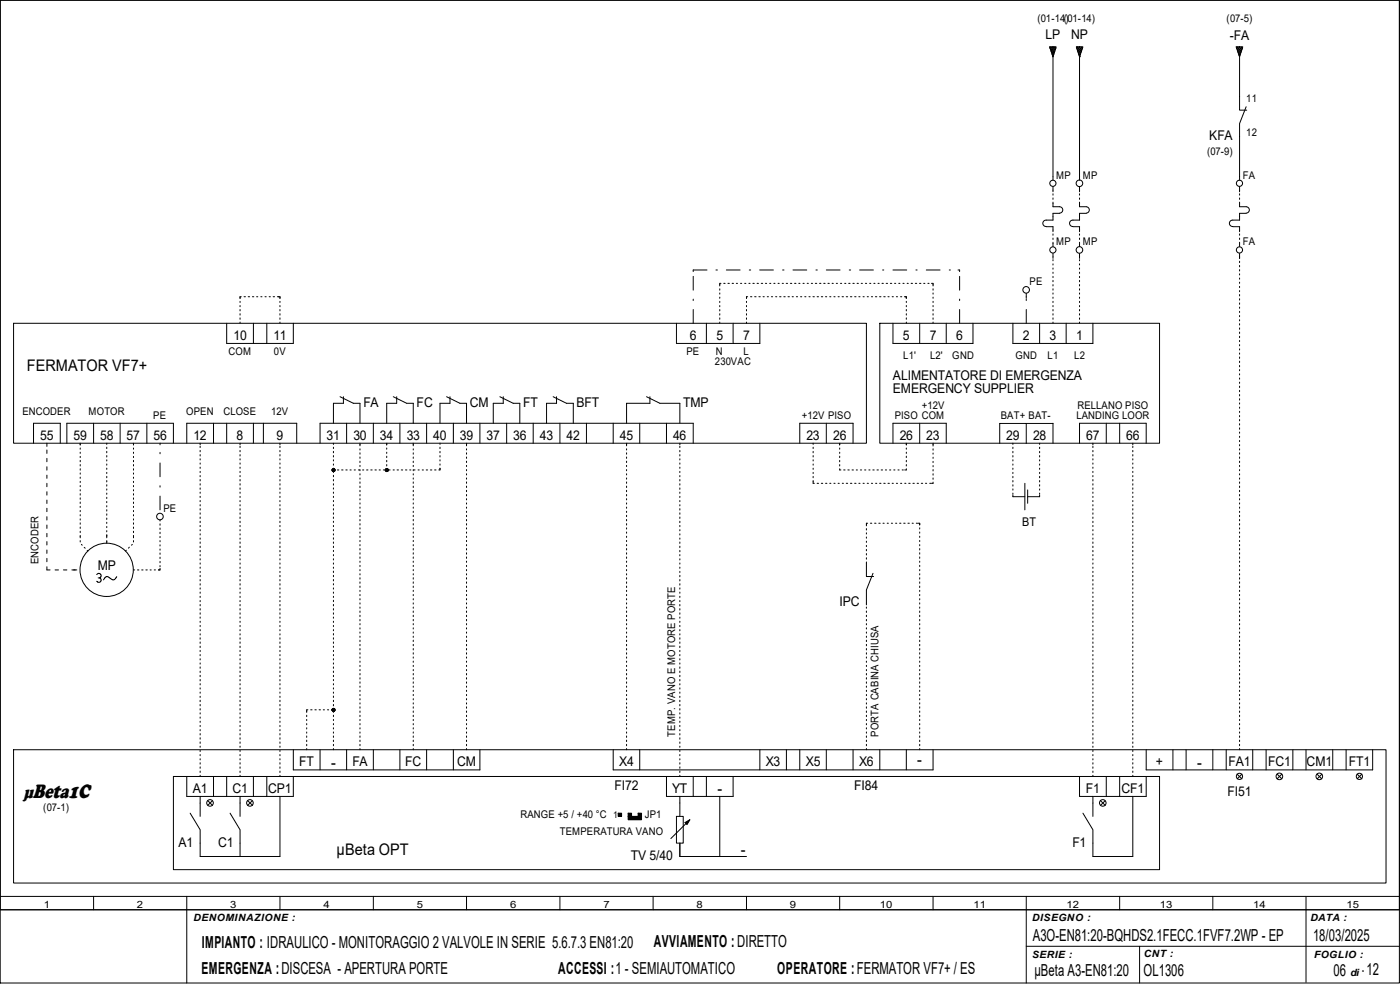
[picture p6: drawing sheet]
<svg xmlns="http://www.w3.org/2000/svg" width="297mm" height="210mm" viewBox="0 0 297 210" stroke-linecap="round" stroke-linejoin="round" font-family="sans-serif">
<g fill="none" stroke="#000" stroke-width=".21">
<path d="M0 0h296.9v208.5h-296.9zM0 0h296.9v193h-296.9zM222.7 9.9h1.4l-.7 2.2zM222.7 9.9h.1M222.8 10.2l.9 .9M222.9 9.9l.9 .9-.6 .7 .3 .2M223.1 9.9l-.3 .3M223.3 9.9l.6 .6M223.4 12v26.2M223.5 9.9l-.6 .6M223.6 11.5l-.3 .3M223.7 9.9l.3 .3-.9 1"/>
<path d="M223.9 9.9l-.9 .9 .6 .6M228.3 9.9h1.4l-.7 2.2zM228.3 9.9h.1M228.4 10.2l.9 .9M228.6 9.9l.8 .9-.6 .7 .4 .2M228.6 10.8l.6 .7-.3 .3M228.8 9.9l-.4 .3M228.9 9.9l.6 .6M229 12h.1M229 12.1v26.1M229.2 9.9l-.7 .6M229.3 9.9l.4 .3"/>
<path d="M229.6 9.9l-1 .9M229.6 10.2l-.9 1M262.3 9.9h1.4l-.7 2.2zM262.3 9.9h.1M262.3 10.2l1 .9M262.5 9.9l.9 .9-.6 .7 .3 .2M262.7 9.9l-.4 .3M262.8 9.9l.7 .6M262.9 12l.1 11.4h1.5M263.1 9.9l-.6 .6M263.3 9.9l.3 .3-1 1M263.5 9.9l-.9 .9 .5 .7-.3 .3"/>
<path d="M223.4 39.6v1.1M229 39.6v1.1M263 39.6v1.1M264.4 22.6l-1.4 3.6v12M147.1 58.6v3M150 57.3h-2.9v.3M151.9 57.3h.3M154.1 57.3h2.9M159 57.3h.3M161.2 57.3h2.9M166 57.3h.3M168.2 57.3h3"/>
<path d="M173.1 57.3h.3M175.3 57.3h2.9M180.2 57.3h.3M182.4 57.3h2.9M187.2 57.3h.3M189.4 57.3h3M194.3 57.3h.3M196.5 57.3h2.9M201.4 57.3h.2M203.2 57.3h.4v.3M203.6 58.6v3M222 48.1h1.4v1"/>
<path d="M223.4 42.9v1h1.4a.68 .68 0 0 1 .7 .6 .68 .68 0 0 1-.7 .7M223.4 41.1v.3M223.4 42v.3M223.4 49.6v.3M223.4 50.5v.3M223.4 51.4v.9M223.4 53.8v1M223.4 55.1v.2M223.4 56v.2M223.4 56.9v.2M223.4 57.7v.3M223.4 58.6v.3"/>
<path d="M223.4 59.5v.3M224.8 45.3h-1.4v1.4h-1.4a.68 .68 0 0 0-.8 .7 .68 .68 0 0 0 .8 .6M227.6 48.1h1.4v1M229 42.9v1h1.5a.68 .68 0 0 1 .6 .6 .68 .68 0 0 1-.6 .7M229 41.1v.3M229 42v.3M229 49.6v.3M229 50.5v.3M229 51.4v.9M229 53.8v1M229 55.1v.2M229 56v.2"/>
<path d="M229 56.9v.2M229 57.7v.3M229 58.6v.3M229 59.5v.3M230.5 45.3h-1.5v1.4h-1.4a.68 .68 0 0 0-.7 .7 .68 .68 0 0 0 .7 .6M261.5 48.1h1.5v1M263 42.9v1h1.4a.68 .68 0 0 1 .6 .6 .68 .68 0 0 1-.6 .7M263 41.1v.3M263 42v.3M263 49.6v.3M263 50.5v.3M263 51.4v.9"/>
<path d="M263 53.8v1M263 55.4v.3M263 56.3v.3M263 57.2v.3M263 58.1v.2M263 59v.2M263 59.9v.2M264.4 45.3h-1.4v1.4h-1.5a.68 .68 0 0 0-.7 .7 .68 .68 0 0 0 .7 .6M2.9 68.6h180.9v25.4h-180.9zM48.1 68.6v4.3h14.1v-4.3M50.9 63.9v.3M50.9 64.8v.3"/>
<path d="M50.9 65.7v.3M50.9 66.5v.3M50.9 67.4v.3M50.9 68.3v.3M51.2 62.9h-.3v.4M51.8 62.9h.3M52.7 62.9h.3M53.6 62.9h.2M53.8 68.6v4.3M54.4 62.9h.3M55.3 62.9h.3M56.2 62.9h.3"/>
<path d="M56.6 68.6v4.3M57.1 62.9h.3M58 62.9h.3M58.8 62.9h.6v.4M59.4 63.9v.3M59.4 64.8v.3M59.4 65.7v.3M59.4 66.5v.3M59.4 67.4v.3M59.4 68.3v.3M143.5 68.6v4.3h17.7v-4.3M147.1 63.5v.3"/>
<path d="M147.1 65.7v2.9M149.9 68.6v4.3M152.7 61.3v.3M152.7 62.1v.3M152.7 63v.3M152.7 63.9v.3M152.7 64.8v.3M152.7 65.7v.3M152.7 66.5v.3M152.7 67.4v.3M152.7 68.3v.3M153 60.1h-.3v.6"/>
<path d="M153.5 60.1h.3M154.4 60.1h.3M155.3 60.1h.3M155.5 68.6v4.3M156.2 60.1h.3M157.1 60.1h.3M158 60.1h.2M158.4 63.9v.3M158.4 64.8v.3M158.4 65.7v.3M158.4 66.5v.3M158.4 67.4v.3"/>
<path d="M158.4 68.3v.3M158.6 62.9h-.2v.4M158.9 60.1h.2M159.2 62.9h.3M159.7 60.1h.3M160.1 62.9h.3M160.6 60.1h.3M161 62.9h.3M161.5 60.1h.3M161.9 62.9h.2M162.4 60.1h.2M162.8 62.9h.2"/>
<path d="M163.3 60.1h.2M163.7 62.9h.2M164.2 60.1h.2M164.5 62.9h.3M165.1 60.1h.2M165.4 62.9h.3M165.9 60.1h.3M166.3 62.9h.3M166.8 60.1h.3M167.2 62.9h.3M167.7 60.1h.3M168.1 62.9h.2"/>
<path d="M168.6 60.1h.3M169 62.9h.2M169.5 60.1h.2M169.8 62.9h.3M170.3 60.1h.3M170.7 62.9h.3M171.2 60.1h.3M171.6 62.9h.3M172.1 60.1h.3M172.5 62.9h.3M173 60.1h.3M173.4 62.9h.3"/>
<path d="M173.9 60.1h.3M174.2 62.9h.3M174.8 60.1h.2M175.1 62.9h.3M175.6 60.1h.3M176 62.9h.3M176.5 60.1h.3M176.9 62.9h.3M177.4 60.1h.3M177.8 62.9h.3M178.3 60.1h.3M178.6 62.9h.3"/>
<path d="M179.2 60.1h.3M179.5 62.9h.3M180 60.1h.3M180.4 62.9h.3M180.9 60.1h.3M181.3 62.9h.3M181.8 60.1h.3M182.2 62.9h.3M182.7 60.1h.3M183.1 62.9h.2M183.6 60.1h.3M184 62.9h.2"/>
<path d="M184.5 60.1h.2M184.9 62.9h.2M185.4 60.1h.2M185.7 62.9h.3M186.3 60.1h.2M186.6 62.9h.3M186.6 68.6h59.4v25.4h-59.4zM187.1 60.1h.3M187.5 62.9h.3M188 60.1h.3M188.4 62.9h.2M188.9 60.1h.3"/>
<path d="M189.3 62.9h.2M189.4 68.6v4.3h17v-4.3M189.8 60.1h.2M190.2 62.9h.2M190.7 60.1h.2M191.1 62.9h.2M191.6 60.1h.2M191.9 62.9h.4v.4M192.3 63.9v.3M192.3 64.8v.3M192.3 65.7v.3M192.3 66.5v.3"/>
<path d="M192.3 67.4v.3M192.3 68.3v.3M192.4 60.1h.3M193.3 60.1h.3M194.2 60.1h.3M195.1 60.1h.3M195.1 68.6v4.3M196 60.1h.2M196.8 60.1h.3M197.6 60.1h.4v.6M198 61.3v.3M198 62.1v.3"/>
<path d="M198 63v.3M198 63.9v.3M198 64.8v.3M198 65.7v.3M198 66.5v.3M198 67.4v.3M198 68.3v.3M200.7 68.6v4.3M203.6 63.5v.3M203.6 65.7v2.9M214.9 68.6v4.3h17v-4.3M217.7 62.2v1.1"/>
<path d="M217.7 63.5v.3M217.7 65.7v2.9M220.6 68.6v4.3M223.4 60.4v.3M223.4 61.3v.3M223.4 62.1v.3M223.4 63v.3M223.4 63.9v.3M223.4 64.8v.3M223.4 65.7v.3M223.4 66.5v.3M223.4 67.4v.3"/>
<path d="M223.4 68.3v.3M226.2 68.6v4.3M229 60.4v.3M229 61.3v.3M229 62.1v.3M229 63v.3M229 63.9v.3M229 64.8v.3M229 65.7v.3M229 66.5v.3M229 67.4v.3M229 68.3v.3"/>
<path d="M263 60.7v.3M263 61.6v.3M263 62.5v.3M263 63.4v.3M263 64.3v.3M263 65.2v.2M263 66v.3M263 66.9v.3M263 67.8v.3M263 68.7v.3M263 69.6v.2M263 70.4v.3"/>
<path d="M263 71.3v.3M263 72.2v.3M263 73.1v.3M263 74v.3M263 74.9v.2M263 75.7v.3M263 76.6v.3M263 77.5v.3M263 78.4v.3M263 79.3v.2M7.1 94v-4.2h5.7v4.2M9.9 94v.7"/>
<path d="M9.9 95.5v.7M9.9 97.2v.8M9.9 99v.7M14.2 94v-4.2h22.6v4.2M17 94v.4M17 95v.3M17 95.9v.3M17 96.8v.3M17 97.7v.3M17 98.6v.2M17 99.4v.3M19.9 89.8v4.2"/>
<path d="M22.6 94v.3M22.6 94.9v.3M22.6 95.8v.3M22.6 96.6v.3M22.6 97.5v.3M22.6 98.4v.3M22.6 99.3v.3M25.5 89.8v4.2M28.3 94v.4M28.3 95v.3M28.3 95.9v.3M28.3 96.8v.3"/>
<path d="M28.3 97.7v.3M28.3 98.6v.2M28.3 99.4v.3M31.2 89.8v4.2M34 94v.4M34 96v.3M34 98.2v2.9M39.6 94v-4.2h23.3v4.2M42.5 94v.4M42.5 94.7v.3M42.5 95.5v.3M42.5 96.4v.3"/>
<path d="M42.5 97.3v.3M42.5 98.2v.3M42.5 99.1v.3M42.5 100v.2M45.3 89.8v4.2M48.1 89.8v4.2M50.9 94v.4M50.9 94.7v.3M50.9 95.5v.3M50.9 96.4v.3M50.9 97.3v.3M50.9 98.2v.3"/>
<path d="M50.9 99.1v.3M50.9 100v.2M53.8 89.8v4.2M55.9 89.8v4.2M59.4 94v.4M59.4 94.7v.3M59.4 95.5v.3M59.4 96.4v.3M59.4 97.3v.3M59.4 98.2v.3M59.4 99.1v.3M59.4 100v.2"/>
<path d="M67.9 94v-4.2h79.2v4.2M70.7 94v.3M70.7 94.9v.3M70.7 95.8v.3M70.7 96.6v.3M70.7 97.5v.3M70.7 98.4v.3M70.7 99.3v.9M70.7 99.7h.3M71.6 99.7h.3M72.1 84.2l2.9 1.4h1.4v4.2M72.5 99.7h.3"/>
<path d="M72.9 84.2v1.4h-2.2v4.2M73.4 99.7h.3M73.5 89.8v4.2M74.3 99.7h.2M75.1 99.7h.3M76 99.7h.3M76.4 94v.6M76.4 95.2v.3M76.4 96.1v.3M76.4 96.9v.3M76.4 97.8v.3M76.4 98.7v.3"/>
<path d="M76.4 99.6v.3M76.9 99.7h.3M77.8 99.7h.3M78.7 99.7h.3M79.2 89.8v4.2M79.5 99.7h.3M80.4 99.7h.3M81.3 99.7h.3M81.7 99.7h.7M82 94v.4M82 95v.3M82 95.9v.3"/>
<path d="M82 96.8v.3M82 97.7v.3M82 98.6v.2M82 99.4v.3M82.5 99.7h.3M83.4 99.7h.3M83.4 84.2l2.9 1.4h1.4v4.2M84.2 84.2v1.4h-2.2v4.2M84.2 99.7h.3M84.8 89.8v4.2M85.1 99.7h.3M86 99.7h.3"/>
<path d="M86.9 99.7h.3M87.7 94v.6M87.7 95.2v.3M87.7 96.1v.3M87.7 96.9v.3M87.7 97.8v.3M87.7 98.7v.3M87.7 99.6v.3M87.8 99.7h.3M88.7 99.7h.2M89.6 99.7h.2M90.4 99.7h.3"/>
<path d="M90.5 89.8v4.2M91.3 99.7h.3M92.2 99.7h.3M93.3 94v.3M93.3 94.9v.3M93.3 95.8v.3M93.3 96.6v.3M93.3 97.5v.3M93.3 98.4v.3M93.3 99.3v.4h-.2M94.7 84.2l2.9 1.4h1.4v4.2M95.5 84.2v1.4h-2.2v4.2"/>
<path d="M96.2 89.8v4.2M99 94v.6M99 95.2v.3M99 96.1v.3M99 96.9v.3M99 97.8v.3M99 98.7v.3M99 99.6v.3M101.8 89.8v4.2M106 84.2l2.9 1.4h1.4v4.2M106.8 84.2v1.4h-2.2v4.2M107.5 89.8v4.2"/>
<path d="M113.1 89.8v4.2M117.3 84.2l2.9 1.4h1.4v4.2M118.1 84.2v1.4h-2.1v4.2M118.8 89.8v4.2M124.4 89.8v4.2M130.1 89.8v4.2M132.9 94v.6M132.9 95.2v.3M132.9 96.1v.3M132.9 96.9v.3M132.9 97.8v.3M132.9 98.7v.3"/>
<path d="M132.9 99.6v.3M135.7 89.8v4.2M137.2 84.2l2.8 1.4h4.2v4.2M137.9 84.2v1.4h-5v4.2M141.4 89.8v4.2M144.2 94v.4M144.2 94.7v.3M144.2 95.5v.3M144.2 96.4v.3M144.2 97.3v.3M144.2 98.2v.3M144.2 99.1v.3"/>
<path d="M144.2 100v.2M169.7 94v-4.2h11.3v4.2M172.5 94v.3M172.5 94.9v.3M172.5 95.8v.3M172.5 96.6v.3M172.5 97.5v.3M172.5 98.4v.3M172.5 99.3v.3M175.3 89.8v4.2M178.1 94v.4M178.1 95v.3"/>
<path d="M178.1 95.9v.3M178.1 96.8v.3M178.1 97.7v.3M178.1 98.6v.2M178.1 99.4v.3h.3M179 99.7h.3M179.9 99.7h.3M180.8 99.7h.3M181.7 99.7h.2M182.5 99.7h.3M183.4 99.7h.3M184.3 99.7h.3"/>
<path d="M185.2 99.7h.3M186.1 99.7h.3M186.9 99.7h.3M187.8 99.7h.3M188.7 99.7h.3M189.4 94v-4.2h11.3v4.2M189.6 99.7h.3M190.5 99.7h.3M191.4 99.7h.2M192.3 94v.4M192.3 95v.3M192.3 95.9v.3"/>
<path d="M192.3 96.8v.3M192.3 97.7v.3M192.3 98.6v.2M192.3 99.4v.3h-.4M195.1 89.8v4.2M198 94v.6M198 95.2v.3M198 96.1v.3M198 97v.2M198 97.9v.2M198 98.8v.2M198 99.6v.3"/>
<path d="M214.9 94v.3M214.9 94.9v.3M214.9 95.8v.3M214.9 96.6v.3M214.9 97.5v.3M214.9 98.4v.3M214.9 99.3v.3M217.7 89.8v4.3M220.6 94v.3M220.6 94.9v.3M220.6 95.8v.3M220.6 96.6v.3"/>
<path d="M220.6 97.5v.3M220.6 98.4v.3M220.6 99.3v.3M223.4 89.8h-11.3v4.3M223.4 89.8v4.2M229 94v-4.2h14.2v4.2M231.9 94v.4M231.9 94.7v.3M231.9 95.5v.3M231.9 96.4v.3M231.9 97.3v.3M231.9 98.2v.3"/>
<path d="M231.9 99.1v.3M231.9 100v.2M234.7 89.8v4.2M237.5 89.8v4.2M240.3 94v.4M240.3 94.7v.3M240.3 95.5v.3M240.3 96.4v.3M240.3 97.3v.3M240.3 98.2v.3M240.3 99.1v.3M240.3 100v.2"/>
<path d="M263 80.2v.2M263 81.1v.2M263 81.9v.3M263 82.8v.3M263 83.7v.3M263 84.6v.3M263 85.5v.2M263 86.4v.2M263 87.2v.3M263 88.1v.3M263 89v.3M263 89.9v.3"/>
<path d="M263 90.8v.3M263 91.7v.2M263 92.5v.3M263 93.4v.3M263 94.3v.3M263 95.2v.3M263 96.1v.3M263 96.9v.3M263 97.8v.3M263 98.7v.3M263 99.6v.3M9.9 100.8v.7"/>
<path d="M9.9 102.5v.8M9.9 104.3v.7M9.9 106.1v.7M9.9 107.8v.7M9.9 109.6v.7M9.9 111.4v.7M9.9 113.2v.7M9.9 114.9v.7M9.9 116.7v.7M9.9 118.4v.8M17 100.3v.3M17 101.2v.3"/>
<path d="M17 102.1v.3M17 103v.3M17 103.9v.2M17 104.7v.3M17 105.6v.3M17 106.5v.3M17 107.4v.3M17 108.3v.2M17 109.2v.2M17 110.1v.2M17 110.9v.3M17 111.8v.3"/>
<path d="M17 112.7v.3M17 113.6v.5M17 114.7v.3M17.3 115.5l.1 .2M17.9 116.1l.2 .2M18.5 116.8l.1 .1M22.6 100.2v.3M22.6 101v.3M22.6 101.9v.3M22.6 102.8v.3M22.6 103.7v.3M22.6 104.6v.3"/>
<path d="M22.6 105.5v.2M22.6 106.4v.2M22.6 107.3v.2M22.6 108.1v.3M22.6 109v.3M22.6 109.9v.3M22.6 110.8v.2M22.6 111.7v.2M22.6 112.6v.2M22.6 113.5v.6M22.6 114.7v.5M26.8 116.7l-.2 .2"/>
<path d="M27.4 116.1l-.1 .2M28.1 115.5l-.2 .2M28.3 100.3v.3M28.3 101.2v.3M28.3 102.1v.3M28.3 103v.3M28.3 103.9v.2M28.3 104.7v.3M28.3 105.6v.3M28.3 106.5v.3M28.3 107.4v.3M28.3 108.3v.2"/>
<path d="M28.3 109.2v.2M28.3 110.1v.2M28.3 110.9v.3M28.3 111.8v.3M28.3 112.7v.3M28.3 113.6v.5M28.3 114.7v.3M34 103v.3M34 105.2v3M34 110.3v.2M34 111.1v.3M34 112v.3"/>
<path d="M34 112.9v.3M34 113.8v.2M34 114.7v.2M34 115.6v.2M34 116.5v.2M34 117.3v.3M34 118.2v.3M34 119.1v.3M34 120v.2M42.5 100.9v.2M42.5 101.7v.3M42.5 102.6v.3"/>
<path d="M42.5 103.5v.3M42.5 104.4v.2M42.5 105.3v.2M42.5 106.2v.2M42.5 107.1v.2M42.5 107.9v.3M42.5 108.8v.3M42.5 109.7v.3M42.5 110.6v.3M42.5 111.5v.2M42.5 112.4v.2M42.5 113.2v.3"/>
<path d="M42.5 114.1v.3M42.5 115v.3M42.5 115.9v.3M42.5 116.8v.3M42.5 117.6v.3M42.5 118.5v.3M42.5 119.4v.3M50.9 100.9v.2M50.9 101.7v.3M50.9 102.6v.3M50.9 103.5v.3M50.9 104.4v.2"/>
<path d="M50.9 105.3v.2M50.9 106.2v.2M50.9 107.1v.2M50.9 107.9v.3M50.9 108.8v.3M50.9 109.7v.3M50.9 110.6v.3M50.9 111.5v.2M50.9 112.4v.2M50.9 113.2v.3M50.9 114.1v.3M50.9 115v.3"/>
<path d="M50.9 115.9v.3M50.9 116.8v.3M50.9 117.6v.3M50.9 118.5v.3M50.9 119.4v.3M59.4 100.9v.2M59.4 101.7v.3M59.4 102.6v.3M59.4 103.5v.3M59.4 104.4v.2M59.4 105.3v.2M59.4 106.2v.2"/>
<path d="M59.4 107.1v.2M59.4 107.9v.3M59.4 108.8v.3M59.4 109.7v.3M59.4 110.6v.3M59.4 111.5v.2M59.4 112.4v.2M59.4 113.2v.3M59.4 114.1v.3M59.4 115v.3M59.4 115.9v.3M59.4 116.8v.3"/>
<path d="M59.4 117.6v.3M59.4 118.5v.3M59.4 119.4v.3M70.7 100.8v.3M70.7 101.7v.3M70.7 102.6v.3M70.7 103.5v.3M70.7 104.4v.2M70.7 105.3v.2M70.7 106.2v.2M70.7 107.1v.2M70.7 107.9v.3"/>
<path d="M70.7 108.8v.3M70.7 109.7v.3M70.7 110.6v.2M70.7 111.5v.2M70.7 112.4v.2M70.7 113.2v.3M70.7 114.1v.3M70.7 115v.3M70.7 115.9v.3M70.7 116.8v.2M70.7 117.6v.3M70.7 118.5v.3"/>
<path d="M70.7 119.4v.3M76.4 100.5v.3M76.4 101.4v.2M76.4 102.2v.3M76.4 103.1v.3M76.4 104v.3M76.4 104.9v.3M76.4 105.8v.2M76.4 106.7v.2M76.4 107.6v.2M76.4 108.5v.2M76.4 109.3v.3"/>
<path d="M76.4 110.2v.3M76.4 111.1v.3M76.4 112v.2M76.4 112.9v.2M76.4 113.7v.3M76.4 114.6v.3M76.4 115.5v.3M76.4 116.4v.3M76.4 117.3v.3M76.4 118.2v.2M76.4 119v.3M76.4 119.9v.3"/>
<path d="M87.7 100.5v.3M87.7 101.4v.2M87.7 102.2v.3M87.7 103.1v.3M87.7 104v.3M87.7 104.9v.3M87.7 105.8v.2M87.7 106.7v.2M87.7 107.6v.2M87.7 108.5v.2M87.7 109.3v.3M87.7 110.2v.3"/>
<path d="M87.7 111.1v.3M87.7 112v.2M87.7 112.9v.2M87.7 113.7v.3M87.7 114.6v.3M87.7 115.5v.3M87.7 116.4v.3M87.7 117.3v.3M87.7 118.2v.2M87.7 119v.3M87.7 119.9v.3M99 100.5v.3"/>
<path d="M99 101.4v.2M99 102.2v.3M99 103.1v.3M99 104v.3M99 104.9v.3M99 105.8v.2M99 106.7v.2M99 107.6v.2M99 108.5v.2M99 109.3v.3M99 110.2v.3M99 111.1v.3"/>
<path d="M99 112v.2M99 112.9v.2M99 113.7v.3M99 114.6v.3M99 115.5v.3M99 116.4v.3M99 117.3v.3M99 118.2v.2M99 119v.3M99 119.9v.3M132.9 100.5v.3M132.9 101.4v.2"/>
<path d="M132.9 102.2v.3M132.9 103.1v.3M132.9 104v.3M132.9 104.9v.3M132.9 105.8v.2M132.9 106.7v.2M132.9 107.6v.2M132.9 108.5v.2M132.9 109.3v.3M132.9 110.2v.3M132.9 111.1v.3M132.9 112v.2"/>
<path d="M132.9 112.9v.2M132.9 113.7v.3M132.9 114.6v.3M132.9 115.5v.3M132.9 116.4v.3M132.9 117.3v.3M132.9 118.2v.2M132.9 119v.3M132.9 119.9v.3M144.2 100.9v.2M144.2 101.7v.3M144.2 102.6v.3"/>
<path d="M144.2 103.5v.3M144.2 104.4v.2M144.2 105.3v.2M144.2 106.2v.2M144.2 107.1v.2M144.2 107.9v.3M144.2 108.8v.3M144.2 109.7v.3M144.2 110.6v.3M144.2 111.5v.2M144.2 112.4v.2M144.2 113.2v.3"/>
<path d="M144.2 114.1v.3M144.2 115v.3M144.2 115.9v.3M144.2 116.8v.3M144.2 117.6v.3M144.2 118.5v.3M144.2 119.4v.3M172.5 101.9v.6h.3M172.5 100.2v.3M172.5 101v.3M173.4 102.5h.3M174.2 102.5h.3"/>
<path d="M175.1 102.5h.3M176 102.5h.3M176.9 102.5h.3M177.8 102.5h.3M178.7 102.5h.2M179.5 102.5h.3M180.4 102.5h.3M181.3 102.5h.3M182.2 102.5h.3M183.1 102.5h.2M183.8 119.2v3.1h1.5M183.8 112.1v.3"/>
<path d="M183.8 113v.3M183.8 113.9v.3M183.8 114.8v.3M183.8 115.7v.3M183.8 116.5v.3M183.8 117.4v.3M183.8 118.3v.3M184 102.5h.2M184.1 111h-.3v.5M184.7 111h.3M184.9 102.5h.2M185.5 111h.3"/>
<path d="M185.8 102.5h.2M186.4 111h.3M186.6 102.5h.3M187.3 111h.3M187.5 102.5h.3M188.2 111h.3M188.4 102.5h.3M189.1 111h.3M189.3 102.5h.2M190 111h.2M190.2 102.5h.2M190.8 111h.3"/>
<path d="M191.1 102.5h.2M191.7 111h.3M191.9 102.5h.3M192.6 111h.3M192.8 102.5h.3M193.5 111h.3M193.7 102.5h.3M194.4 111h.2M194.6 102.5h.3M194.8 111h.3v.4M195.1 112v.2M195.1 112.9v.2"/>
<path d="M195.1 113.7v.3M195.1 114.6v.3M195.1 115.5v.3M195.1 116.4v.3M195.1 117.3v.3M195.1 118.2v.2M195.1 119v.3M195.1 119.9v.3M195.5 102.5h.2M196.3 102.5h.3M197.2 102.5h.3M198 100.5v.3"/>
<path d="M198 101.4v.3M198 102.3v.2h-.4M214.9 100.2v.3M214.9 101v.3M214.9 101.9v.3M214.9 102.8v.3M214.9 103.7v.3M214.9 104.6v.3M214.9 105v.4h2.5M217.4 102.5v5.7M218 103.9v2.9M220.6 100.2v.3"/>
<path d="M220.6 101v.3M220.6 101.9v.3M220.6 102.8v.3M220.6 103.7v.3M220.6 104.6v.3M220.6 105v.4h-2.6M231.9 100.9v.2M231.9 101.7v.3M231.9 102.6v.3M231.9 103.5v.3M231.9 104.4v.2M231.9 105.3v.2"/>
<path d="M231.9 106.2v.2M231.9 107.1v.2M231.9 107.9v.3M231.9 108.8v.3M231.9 109.7v.3M231.9 110.6v.3M231.9 111.5v.2M231.9 112.4v.2M231.9 113.2v.3M231.9 114.1v.3M231.9 115v.3M231.9 115.9v.3"/>
<path d="M231.9 116.8v.3M231.9 117.6v.3M231.9 118.5v.3M231.9 119.4v.3M240.3 100.9v.2M240.3 101.7v.3M240.3 102.6v.3M240.3 103.5v.3M240.3 104.4v.2M240.3 105.3v.2M240.3 106.2v.2M240.3 107.1v.2"/>
<path d="M240.3 107.9v.3M240.3 108.8v.3M240.3 109.7v.3M240.3 110.6v.3M240.3 111.5v.2M240.3 112.4v.2M240.3 113.2v.3M240.3 114.1v.3M240.3 115v.3M240.3 115.9v.3M240.3 116.8v.3M240.3 117.6v.3"/>
<path d="M240.3 118.5v.3M240.3 119.4v.3M263 100.5v.3M263 101.4v.2M263 102.2v.3M263 103.1v.3M263 104v.3M263 104.9v.3M263 105.8v.2M263 106.7v.2M263 107.6v.2M263 108.5v.2"/>
<path d="M263 109.3v.3M263 110.2v.3M263 111.1v.3M263 112v.2M263 112.9v.2M263 113.7v.3M263 114.6v.3M263 115.5v.3M263 116.4v.3M263 117.3v.3M263 118.2v.2M263 119v.3"/>
<path d="M263 119.9v.3M9.9 120.2v.7h.7M11.7 120.9h.7M13.5 120.9h.7M15.2 120.9h1.1M20.5 121.9l.4-.3 .5 .2 .1 .4-.4 .4M20.8 122.6h.3M21.1 122.6l.3 .3v.5l-.6 .1-.3-.2M24.8 122.3l-.5 .7h-.4l-.9-.6-.4-.1-.6 .7M28.3 120.9h.3M29.2 120.9h.3M30.1 120.9h.3"/>
<path d="M30.9 120.9h.3M31.8 120.9h.3M32.7 120.9h.3M34 120.6v.3h-.4M42.5 120.3v.3M42.5 121.2v.3M42.5 122v.3M42.5 122.9v.3M42.5 123.8v.3M42.5 124.7v.3M42.5 125.6v.3M42.5 126.5v.2"/>
<path d="M42.5 127.4v.2M42.5 128.2v.3M42.5 129.1v.3M42.5 130v.3M42.5 130.9v.2M42.5 131.8v.2M42.5 132.7v.2M42.5 133.6v.2M42.5 134.5v.2M42.5 135.3v.3M42.5 136.2v.3M42.5 137.1v.3"/>
<path d="M42.5 138v.2M42.5 138.9v.2M42.5 139.7v.3M50.9 120.3v.3M50.9 121.2v.3M50.9 122v.3M50.9 122.9v.3M50.9 123.8v.3M50.9 124.7v.3M50.9 125.6v.3M50.9 126.5v.2M50.9 127.4v.2"/>
<path d="M50.9 128.2v.3M50.9 129.1v.3M50.9 130v.3M50.9 130.9v.2M50.9 131.8v.2M50.9 132.7v.2M50.9 133.6v.2M50.9 134.5v.2M50.9 135.3v.3M50.9 136.2v.3M50.9 137.1v.3M50.9 138v.2"/>
<path d="M50.9 138.9v.2M50.9 139.7v.3M59.4 120.3v.3M59.4 121.2v.3M59.4 122v.3M59.4 122.9v.3M59.4 123.8v.3M59.4 124.7v.3M59.4 125.6v.3M59.4 126.5v.2M59.4 127.4v.2M59.4 128.2v.3"/>
<path d="M59.4 129.1v.3M59.4 130v.3M59.4 130.9v.2M59.4 131.8v.2M59.4 132.7v.2M59.4 133.6v.2M59.4 134.5v.2M59.4 135.3v.3M59.4 136.2v.3M59.4 137.1v.3M59.4 138v.2M59.4 138.9v.2"/>
<path d="M59.4 139.7v.3M70.7 120.3v.3M70.7 121.2v.3M70.7 122v.3M70.7 122.9v.3M70.7 123.8v.3M70.7 124.7v.3M70.7 125.6v.3M70.7 126.5v.2M70.7 127.3v.3M70.7 128.2v.3M70.7 129.1v.3"/>
<path d="M70.7 130v.3M70.7 130.9v.2M70.7 131.8v.2M70.7 132.7v.2M70.7 133.6v.2M70.7 134.4v.3M70.7 135.3v.3M70.7 136.2v.3M70.7 137.1v.2M70.7 138v.2M70.7 138.9v.2M70.7 139.7v.3"/>
<path d="M76.4 120.8v.3M76.4 121.7v.3M76.4 122.6v.3M76.4 123.4v.3M76.4 124.3v.3M76.4 125.2v.3M76.4 126.1v.3M76.4 127v.3M76.4 127.9v.2M76.4 128.8v.2M76.4 129.6v.3M76.4 130.5v.3"/>
<path d="M76.4 131.4v.3M76.4 132.3v.2M76.4 133.2v.2M76.4 134.1v.2M76.4 135v.2M76.4 135.8v.3M76.4 136.7v.3M76.4 137.6v.3M76.4 138.5v.3M76.4 139.4v.2M87.7 120.8v.3M87.7 121.7v.3"/>
<path d="M87.7 122.6v.3M87.7 123.4v.3M87.7 124.3v.3M87.7 125.2v.3M87.7 126.1v.3M87.7 127v.3M87.7 127.9v.2M87.7 128.8v.2M87.7 129.6v.3M87.7 130.5v.3M87.7 131.4v.3M87.7 132.3v.2"/>
<path d="M87.7 133.2v.2M87.7 134.1v.2M87.7 135v.2M87.7 135.8v.3M87.7 136.7v.3M87.7 137.6v.3M87.7 138.5v.3M87.7 139.4v.2M99 120.8v.3M99 121.7v.3M99 122.6v.3M99 123.4v.3"/>
<path d="M99 124.3v.3M99 125.2v.3M99 126.1v.3M99 127v.3M99 127.9v.2M99 128.8v.2M99 129.6v.3M99 130.5v.3M99 131.4v.3M99 132.3v.2M99 133.2v.2M99 134.1v.2"/>
<path d="M99 135v.2M99 135.8v.3M99 136.7v.3M99 137.6v.3M99 138.5v.3M99 139.4v.2M132.9 120.8v.3M132.9 121.7v.3M132.9 122.6v.3M132.9 123.4v.3M132.9 124.3v.3M132.9 125.2v.3"/>
<path d="M132.9 126.1v.3M132.9 127v.3M132.9 127.9v.2M132.9 128.8v.2M132.9 129.6v.3M132.9 130.5v.3M132.9 131.4v.3M132.9 132.3v.2M132.9 133.2v.2M132.9 134.1v.2M132.9 135v.2M132.9 135.8v.3"/>
<path d="M132.9 136.7v.3M132.9 137.6v.3M132.9 138.5v.3M132.9 139.4v.2M144.2 120.3v.3M144.2 121.2v.3M144.2 122v.3M144.2 122.9v.3M144.2 123.8v.3M144.2 124.7v.3M144.2 125.6v.3M144.2 126.5v.2"/>
<path d="M144.2 127.4v.2M144.2 128.2v.3M144.2 129.1v.3M144.2 130v.3M144.2 130.9v.2M144.2 131.8v.2M144.2 132.7v.2M144.2 133.6v.2M144.2 134.5v.2M144.2 135.3v.3M144.2 136.2v.3M144.2 137.1v.3"/>
<path d="M144.2 138v.2M144.2 138.9v.2M144.2 139.7v.3M183.8 128.8v.2M183.8 129.6v.3M183.8 130.5v.3M183.8 131.4v.3M183.8 132.3v.2M183.8 133.2v.2M183.8 134.1v.2M183.8 135v.2M183.8 135.8v.3"/>
<path d="M183.8 136.7v.3M183.8 137.6v.3M183.8 138.5v.3M183.8 139.4v.2M185.2 121.6l-1.4 3.5v3.2M195.1 120.8v.3M195.1 121.7v.3M195.1 122.6v.3M195.1 123.4v.3M195.1 124.3v.3M195.1 125.2v.3M195.1 126.1v.3"/>
<path d="M195.1 127v.3M195.1 127.9v.2M195.1 128.8v.2M195.1 129.6v.3M195.1 130.5v.3M195.1 131.4v.3M195.1 132.3v.2M195.1 133.2v.2M195.1 134.1v.2M195.1 135v.2M195.1 135.8v.3M195.1 136.7v.3"/>
<path d="M195.1 137.6v.3M195.1 138.5v.3M195.1 139.4v.2M231.9 120.3v.3M231.9 121.2v.3M231.9 122v.3M231.9 122.9v.3M231.9 123.8v.3M231.9 124.7v.3M231.9 125.6v.3M231.9 126.5v.2M231.9 127.4v.2"/>
<path d="M231.9 128.2v.3M231.9 129.1v.3M231.9 130v.3M231.9 130.9v.2M231.9 131.8v.2M231.9 132.7v.2M231.9 133.6v.2M231.9 134.5v.2M231.9 135.3v.3M231.9 136.2v.3M231.9 137.1v.3M231.9 138v.2"/>
<path d="M231.9 138.9v.2M231.9 139.7v.3M240.3 120.3v.3M240.3 121.2v.3M240.3 122v.3M240.3 122.9v.3M240.3 123.8v.3M240.3 124.7v.3M240.3 125.6v.3M240.3 126.5v.2M240.3 127.4v.2M240.3 128.2v.3"/>
<path d="M240.3 129.1v.3M240.3 130v.3M240.3 130.9v.2M240.3 131.8v.2M240.3 132.7v.2M240.3 133.6v.2M240.3 134.5v.2M240.3 135.3v.3M240.3 136.2v.3M240.3 137.1v.3M240.3 138v.2M240.3 138.9v.2"/>
<path d="M240.3 139.7v.3M263 120.8v.3M263 121.7v.3M263 122.6v.3M263 123.4v.3M263 124.3v.3M263 125.2v.3M263 126.1v.3M263 127v.3M263 127.9v.2M263 128.8v.2M263 129.6v.3"/>
<path d="M263 130.5v.3M263 131.4v.3M263 132.3v.2M263 133.2v.2M263 134.1v.2M263 135v.2M263 135.8v.3M263 136.7v.3M263 137.6v.3M263 138.5v.3M263 139.4v.2M2.9 159h291.1v28.3h-291.1z"/>
<path d="M42.5 140.6v.3M42.5 141.5v.3M42.5 142.4v.3M42.5 143.3v.3M42.5 144.1v.3M42.5 145v.3M42.5 145.9v.3M42.5 146.8v.3M42.5 147.7v.3M42.5 148.5v.3M42.5 149.4v.3M42.5 150.3v.3"/>
<path d="M42.5 151.2v.3M42.5 152.1v.3M42.5 153v.2M42.5 153.9v.2M42.5 154.8v.2M42.5 155.6v.3M42.5 156.5v.3M42.5 157.4v.3M42.5 158.3v.2M42.5 159.2v.2M50.9 140.6v.3M50.9 141.5v.3"/>
<path d="M50.9 142.4v.3M50.9 143.3v.3M50.9 144.1v.3M50.9 145v.3M50.9 145.9v.3M50.9 146.8v.3M50.9 147.7v.3M50.9 148.5v.3M50.9 149.4v.3M50.9 150.3v.3M50.9 151.2v.3M50.9 152.1v.3"/>
<path d="M50.9 153v.2M50.9 153.9v.2M50.9 154.8v.2M50.9 155.6v.3M50.9 156.5v.3M50.9 157.4v.3M50.9 158.3v.2M50.9 159.2v.2M59.4 140.6v.3M59.4 141.5v.3M59.4 142.4v.3M59.4 143.3v.3"/>
<path d="M59.4 144.1v.3M59.4 145v.3M59.4 145.9v.3M59.4 146.8v.3M59.4 147.7v.3M59.4 148.5v.3M59.4 149.4v.3M59.4 150.3v.3M59.4 151.2v.3M59.4 152.1v.3M59.4 153v.2M59.4 153.9v.2"/>
<path d="M59.4 154.8v.2M59.4 155.6v.3M59.4 156.5v.3M59.4 157.4v.3M59.4 158.3v.2M59.4 159.2v.2M62.2 159v4.3h39.6v-4.3M65.1 151.7v.3M65.1 152.6v.3M65.1 153.5v.3M65.1 154.4v.2M65.1 155.3v.2"/>
<path d="M65.1 156.1v.3M65.1 157v.3M65.1 157.9v.3M65.1 158.8v.2M65.3 150.6h-.2v.5M65.9 150.6h.3M66.8 150.6h.3M67.7 150.6h.3M67.9 159v4.3M68.6 150.6h.2M69.5 150.6h.2M70.4 150.6h.3"/>
<path d="M70.7 140.6v.3M70.7 141.5v.3M70.7 142.4v.3M70.7 143.3v.3M70.7 144.1v.3M70.7 145v.3M70.7 145.9v.3M70.7 146.8v.3M70.7 147.7v.3M70.7 148.5v.3M70.7 149.4v.3M70.7 150.3v.8"/>
<path d="M70.7 151.7v.3M70.7 152.6v.3M70.7 153.5v.3M70.7 154.4v.2M70.7 155.3v.2M70.7 156.1v.3M70.7 157v.3M70.7 157.9v.3M70.7 158.8v.2M73.5 159v4.3M76.4 140.3v.2M76.4 141.1v.3"/>
<path d="M76.4 142v.3M76.4 142.9v.3M76.4 143.8v.3M76.4 144.7v.2M76.4 145.5v.3M76.4 146.4v.3M76.4 147.3v.3M76.4 148.2v.3M76.4 149.1v.3M76.4 149.9v.3M76.4 150.8v.3M76.4 151.7v.3"/>
<path d="M76.4 152.6v.3M76.4 153.5v.3M76.4 154.4v.2M76.4 155.3v.2M76.4 156.1v.3M76.4 157v.3M76.4 157.9v.3M76.4 158.8v.2M79.2 159v4.3M84.8 159v4.3M87.7 140.3v.2M87.7 141.1v.3"/>
<path d="M87.7 142v.3M87.7 142.9v.3M87.7 143.8v.3M87.7 144.7v.2M87.7 145.5v.3M87.7 146.4v.3M87.7 147.3v.3M87.7 148.2v.3M87.7 149.1v.3M87.7 149.9v.3M87.7 150.8v.3M87.7 151.7v.3"/>
<path d="M87.7 152.6v.3M87.7 153.5v.3M87.7 154.4v.2M87.7 155.3v.2M87.7 156.1v.3M87.7 157v.3M87.7 157.9v.3M87.7 158.8v.2M90.5 159v4.3M96.2 159v4.3M99 140.3v.2M99 141.1v.3"/>
<path d="M99 142v.3M99 142.9v.3M99 143.8v.3M99 144.7v.2M99 145.5v.3M99 146.4v.3M99 147.3v.3M99 148.2v.3M99 149.1v.3M99 149.9v.3M99 150.8v.3M99 151.7v.3"/>
<path d="M99 152.6v.3M99 153.5v.3M99 154.4v.2M99 155.3v.2M99 156.1v.3M99 157v.3M99 157.9v.3M99 158.8v.2M130.1 159v4.3h67.9v-4.3M132.9 140.3v.2M132.9 141.1v.3M132.9 142v.3"/>
<path d="M132.9 142.9v.3M132.9 143.8v.3M132.9 144.7v.2M132.9 145.5v.3M132.9 146.4v.3M132.9 147.3v.3M132.9 148.2v.3M132.9 149.1v.3M132.9 149.9v.3M132.9 150.8v.3M132.9 151.7v.3M132.9 152.6v.3"/>
<path d="M132.9 153.5v.3M132.9 154.4v.2M132.9 155.3v.2M132.9 156.1v.3M132.9 157v.3M132.9 157.9v.3M132.9 158.8v.2M135.7 159v4.3M144.2 140.6v.3M144.2 141.5v.3M144.2 142.4v.3M144.2 143.3v.3"/>
<path d="M144.2 144.1v.3M144.2 145v.3M144.2 145.9v.3M144.2 146.8v.3M144.2 147.7v.3M144.2 148.5v.3M144.2 149.4v.3M144.2 150.3v.3M144.2 151.2v.3M144.2 152.1v.3M144.2 153v.2M144.2 153.9v.2"/>
<path d="M144.2 154.8v.2M144.2 155.6v.3M144.2 156.5v.3M144.2 157.4v.3M144.2 158.3v.2M144.2 159.2v.2M161.2 159v4.3M166.8 159v4.3M169.7 159v4.3M175.3 159v4.3M181 159v4.3M183.8 140.3v.2"/>
<path d="M183.8 141.1v.3M183.8 142v.3M183.8 142.9v.3M183.8 143.8v.3M183.8 144.7v.2M183.8 145.5v.3M183.8 146.4v.3M183.8 147.3v.3M183.8 148.2v.3M183.8 149.1v.3M183.8 149.9v.3M183.8 150.8v.3"/>
<path d="M183.8 151.7v.3M183.8 152.6v.3M183.8 153.5v.3M183.8 154.4v.2M183.8 155.3v.2M183.8 156.1v.3M183.8 157v.3M183.8 157.9v.3M183.8 158.8v.2M186.6 159v4.3M192.3 159v4.3M195.1 140.3v.2"/>
<path d="M195.1 141.1v.3M195.1 142v.3M195.1 142.9v.3M195.1 143.8v.3M195.1 144.7v.2M195.1 145.5v.3M195.1 146.4v.3M195.1 147.3v.3M195.1 148.2v.3M195.1 149.1v.3M195.1 149.9v.3M195.1 150.8v.3"/>
<path d="M195.1 151.7v.3M195.1 152.6v.3M195.1 153.5v.3M195.1 154.4v.2M195.1 155.3v.2M195.1 156.1v.3M195.1 157v.3M195.1 157.9v.3M195.1 158.8v.2M231.9 140.6v.3M231.9 141.5v.3M231.9 142.4v.3"/>
<path d="M231.9 143.3v.3M231.9 144.1v.3M231.9 145v.3M231.9 145.9v.3M231.9 146.8v.3M231.9 147.7v.3M231.9 148.5v.3M231.9 149.4v.3M231.9 150.3v.3M231.9 151.2v.3M231.9 152.1v.3M231.9 153v.2"/>
<path d="M231.9 153.9v.2M231.9 154.8v.2M231.9 155.6v.3M231.9 156.5v.3M231.9 157.4v.3M231.9 158.3v.2M231.9 159.2v.2M240.3 140.6v.3M240.3 141.5v.3M240.3 142.4v.3M240.3 143.3v.3M240.3 144.1v.3"/>
<path d="M240.3 145v.3M240.3 145.9v.3M240.3 146.8v.3M240.3 147.7v.3M240.3 148.5v.3M240.3 149.4v.3M240.3 150.3v.3M240.3 151.2v.3M240.3 152.1v.3M240.3 153v.2M240.3 153.9v.2M240.3 154.8v.2"/>
<path d="M240.3 155.6v.3M240.3 156.5v.3M240.3 157.4v.3M240.3 158.3v.2M240.3 159.2v.2M243.2 159v4.3h48v-4.3M248.8 159v4.3M251.6 159v4.3M257.3 159v4.3M260.1 159v4.3M263 140.3v.2M263 141.1v.3"/>
<path d="M263 142v.3M263 142.9v.3M263 143.8v.3M263 144.7v.2M263 145.5v.3M263 146.4v.3M263 147.3v.3M263 148.2v.3M263 149.1v.3M263 149.9v.3M263 150.8v.3M263 151.7v.3"/>
<path d="M263 152.6v.3M263 153.5v.3M263 154.4v.2M263 155.3v.2M263 156.1v.3M263 157v.3M263 157.9v.3M263 158.8v.2M265.8 159v4.3M268.6 159v4.3M274.3 159v4.3M277.1 159v4.3"/>
<path d="M282.7 159v4.3M285.6 159v4.3M36.8 164.7h209.2v19.8h-209.2zM39.6 164.7v4.3h22.6v-4.3M42.5 160.1v.2M42.5 161v.2M42.5 161.8v.3M42.5 162.7v.3M42.5 163.6v.3M42.5 164.5v.2M42.5 169v4.2M44.1 169.8l1 1.1"/>
<path d="M45 169.9l-.9 1M45.3 164.7v4.3M48.1 164.7v4.3M48.8 172.5l2.1 3.5v5.7M50.9 160.1v.2M50.9 161v.2M50.9 161.8v.3M50.9 162.7v.3M50.9 163.6v.3M50.9 164.5v.2M50.9 169v4.2M52.5 169.8l1.1 1.1"/>
<path d="M53.5 169.9l-1 1M53.8 164.7v4.3M56.6 164.7v4.3M59.4 169v12.7h-16.9v-5.7l-2.2-3.5M59.4 160.1v.2M59.4 161v.2M59.4 161.8v.3M59.4 162.7v.3M59.4 163.6v.3M59.4 164.5v.2M131.1 172.5h.8v.7h-.8zM133.3 173.2h2.8v.7h-2.8z"/>
<path d="M133.3 172.5h.7v.7h-.7zM135.4 172.5h.7v.7h-.7zM141.4 164.7v4.3h14.1v-4.3M143.5 173.2h1.4v5.7h-1.4zM144.2 178.9v2.8h14.2M144.2 160.1v.2M144.2 161v.2M144.2 161.8v.3M144.2 162.7v.3M144.2 163.6v.3M144.2 164.5v.2M144.2 169v4.2"/>
<path d="M145.3 174.5l1-.6-.5 1zM145.5 174.5l.6-.4-.4 .7zM145.6 174.5l.3-.2-.2 .4zM146.3 173.9l-4 4M147.1 164.7v4.3M149.9 164.7v4.3M152.7 169v12.7M229 164.7v4.3h14.2v-4.3M231.9 160.1v.2M231.9 161v.2M231.9 161.8v.3M231.9 162.7v.3"/>
<path d="M231.9 163.6v.3M231.9 164.5v.2M231.9 169v4.2M233.5 169.8l1 1.1M234.4 169.9l-.9 1M234.7 164.7v4.3M237.5 164.7v4.3M240.3 169v12.7h-8.4v-5.7l-2.2-3.5M240.3 160.1v.2M240.3 161v.2M240.3 161.8v.3M240.3 162.7v.3"/>
<path d="M240.3 163.6v.3M240.3 164.5v.2M262.4 164.2l1.1 1M263.5 164.2l-1 1M270.9 164.2l1 1M271.9 164.2l-1 1M279.4 164.2l1 1M280.5 164.2l-1.1 1M287.9 164.2l1 1M288.9 164.2l-1 1M0 193h296.9M0 190.2h296.9"/>
<path d="M19.9 190.2v2.8M39.6 190.2v18.3M59.4 190.2v2.8M79.2 190.2v2.8M99 190.2v2.8M118.8 190.2v2.8M138.6 190.2v2.8M158.4 190.2v2.8M178.1 190.2v2.8M198 190.2v2.8M217.7 190.2v18.3M237.5 190.2v2.8"/>
<path d="M257.3 190.2v2.8M277.1 190.2v18.2M217.7 200.7h79.2M241.8 200.7v7.8"/>
<circle cx="223.4" cy="38.9" r=".66"/>
<circle cx="229" cy="38.9" r=".7"/>
<circle cx="263" cy="38.9" r=".66"/>
<circle cx="223.4" cy="53" r=".66"/>
<circle cx="229" cy="53" r=".7"/>
<circle cx="263" cy="53" r=".66"/>
<circle cx="217.7" cy="61.5" r=".7"/>
<circle cx="33.9" cy="109.6" r=".7"/>
<circle cx="22.6" cy="120.9" r="5.7"/>
<circle cx="44.6" cy="170.3" r=".7"/>
<circle cx="53" cy="170.3" r=".7"/>
<circle cx="234" cy="170.3" r=".7"/>
<circle cx="263" cy="164.7" r=".66"/>
<circle cx="271.4" cy="164.7" r=".7"/>
<circle cx="279.9" cy="164.7" r=".7"/>
<circle cx="288.4" cy="164.7" r=".66"/>
</g>
<path d="M289.1 206h.1" fill="none" stroke="#000" stroke-width=".25"/>
<g fill="#000">
<path d="M131.1 172.5h.8v.7h-.8z" fill-rule="evenodd"/>
<path d="M133.3 173.2h2.8v.7h-2.8z" fill-rule="evenodd"/>
<path d="M133.3 172.5h.7v.7h-.7z" fill-rule="evenodd"/>
<path d="M135.4 172.5h.7v.7h-.7z" fill-rule="evenodd"/>
</g>
<g fill="#000" stroke="#000" stroke-width=".21">
<circle cx="70.8" cy="99.7" r=".32"/>
<circle cx="82.1" cy="99.7" r=".32"/>
<circle cx="70.8" cy="150.6" r=".32"/>
</g>
<text font-size="4.4" x="5" y="169.2">µBeta1C</text>
<g font-size="3.5">
<text x="42.8" y="201.1">IMPIANTO : IDRAULICO - MONITORAGGIO 2 VALVOLE IN SERIE 5.6.7.3 EN81:20</text>
<text x="138.7" y="200.9">AVVIAMENTO :DIRETTO</text>
<text x="219.1" y="199.6">A3O-EN81:20-BQHDS2.1FECC.1FVF7.2WP - EP</text>
<text x="278.6" y="199.7">18/03/2025</text>
<text x="42.7" y="206.5">EMERGENZA :DISCESA - APERTURA PORTE</text>
<text x="118.4" y="206.7">ACCESSI :1 - SEMIAUTOMATICO</text>
<text x="164.9" y="206.6">OPERATORE :FERMATOR VF7+ / ES</text>
<text x="219.5" y="207.1">µBeta A3-EN81:20</text>
<text x="242.6" y="207.1">OL1306</text>
<text x="282.9" y="207">06</text>
<text x="289.9" y="206.9">12</text>
</g>
<g font-size="3.4">
<text x="5.7" y="78.8">FERMATOR VF7+</text>
<text x="70.2" y="162.9">-</text>
<text x="194.6" y="162.2">-</text>
<text x="254" y="162.9">-</text>
<text x="152.2" y="168.5">-</text>
<text x="71.4" y="181.3">µBeta OPT</text>
<text x="157.1" y="181.3">-</text>
</g>
<g font-size="2.8">
<text x="221.8" y="8.3">LP</text>
<text x="227.2" y="8.3">NP</text>
<text x="260.9" y="8.5">-FA</text>
<text x="256.5" y="29.7">KFA</text>
<text x="49.5" y="72.1">10</text>
<text x="58" y="72.1">11</text>
<text x="146.3" y="72.1">6</text>
<text x="152" y="72.1">5</text>
<text x="157.6" y="72.1">7</text>
<text x="191.6" y="72.1">5</text>
<text x="197.2" y="72.1">7</text>
<text x="202.9" y="72.1">6</text>
<text x="217" y="72.1">2</text>
<text x="222.7" y="72.1">3</text>
<text x="228.3" y="72.1">1</text>
<text x="189.4" y="83.4">EMERGENCY SUPPLIER</text>
<text x="189.4" y="80.6">ALIMENTATORE DI EMERGENZA</text>
<text x="77.1" y="86.3">FA</text>
<text x="88.4" y="86.3">FC</text>
<text x="99.7" y="86.3">CM</text>
<text x="111" y="86.3">FT</text>
<text x="122.3" y="86.3">BFT</text>
<text x="144.9" y="86.3">TMP</text>
<text x="8.5" y="93.3">55</text>
<text x="15.6" y="93.3">59</text>
<text x="21.3" y="93.3">58</text>
<text x="26.9" y="93.3">57</text>
<text x="32.6" y="93.3">56</text>
<text x="41" y="93.3">12</text>
<text x="50.2" y="93.3">8</text>
<text x="58.7" y="93.3">9</text>
<text x="69.3" y="93.3">31</text>
<text x="75" y="93.3">30</text>
<text x="80.6" y="93.3">34</text>
<text x="86.3" y="93.3">33</text>
<text x="91.9" y="93.3">40</text>
<text x="97.6" y="93.3">39</text>
<text x="103.2" y="93.3">37</text>
<text x="108.9" y="93.3">36</text>
<text x="114.6" y="93.3">43</text>
<text x="120.2" y="93.3">42</text>
<text x="131.5" y="93.3">45</text>
<text x="142.8" y="93.3">46</text>
<text x="171.1" y="93.3">23</text>
<text x="176.7" y="93.3">26</text>
<text x="190.9" y="93.3">26</text>
<text x="196.5" y="93.3">23</text>
<text x="213.5" y="93.3">29</text>
<text x="219.2" y="93.3">28</text>
<text x="230.5" y="93.3">67</text>
<text x="238.9" y="93.3">66</text>
<text x="20.7" y="120.9">MP</text>
<text x="178.1" y="128.7">IPC</text>
<text x="63.5" y="162.6">FT</text>
<text x="74.8" y="162.6">FA</text>
<text x="86" y="162.6">FC</text>
<text x="97" y="162.6">CM</text>
<text x="130.3" y="167.6">FI72</text>
<text x="131.4" y="162.6">X4</text>
<text x="162.4" y="162.6">X3</text>
<text x="171" y="162.6">X5</text>
<text x="181.2" y="167.6">FI84</text>
<text x="182.2" y="162.6">X6</text>
<text x="245.2" y="162.6">+</text>
<text x="260.6" y="162.6">FA1</text>
<text x="269" y="162.6">FC1</text>
<text x="277.2" y="162.6">CM1</text>
<text x="286.1" y="162.6">FT1</text>
<text x="40.9" y="168.2">A1</text>
<text x="49.3" y="168.2">C1</text>
<text x="56.9" y="168.2">CP1</text>
<text x="142.6" y="168.2">YT</text>
<text x="230.4" y="168.2">F1</text>
<text x="237.9" y="168.2">CF1</text>
<text x="260.4" y="169">FI51</text>
<text x="37.9" y="179.6">A1</text>
<text x="46.3" y="179.6">C1</text>
<text x="227.5" y="179.6">F1</text>
<text x="133.8" y="182.4">TV 5/40</text>
</g>
<text font-size="2.5" x="216.9" y="111.5">BT</text>
<g font-size="2.2">
<text x="220.1" y="4.7">(01-14)(01-14)</text>
<text x="260.2" y="4.7">(07-5)</text>
<text x="264.4" y="21.7">11</text>
<text x="264.4" y="28.7">12</text>
<text x="256.1" y="33">(07-9)</text>
<text x="224.1" y="37.9">MP</text>
<text x="229.7" y="37.9">MP</text>
<text x="263.7" y="37.9">FA</text>
<text x="224.1" y="52.1">MP</text>
<text x="229.7" y="52.1">MP</text>
<text x="263.7" y="52.1">FA</text>
<text x="218.4" y="60.5">PE</text>
<text x="48.5" y="75.4">COM</text>
<text x="58.1" y="75.4">0V</text>
<text x="145.6" y="75.4">PE</text>
<text x="151.7" y="77.5">230VAC</text>
<text x="151.9" y="75.4">N</text>
<text x="157.7" y="75.4">L</text>
<text x="191.6" y="76.1">L1'</text>
<text x="197.3" y="76.1">L2'</text>
<text x="202" y="76.1">GND</text>
<text x="215.4" y="76.1">GND</text>
<text x="222.2" y="76.1">L1</text>
<text x="227.9" y="76.1">L2</text>
<text x="4.7" y="88.1">ENCODER</text>
<text x="18.8" y="88.1">MOTOR</text>
<text x="32.5" y="88.8">PE</text>
<text x="39.5" y="88.1">OPEN</text>
<text x="47.4" y="88.1">CLOSE</text>
<text x="57.5" y="88.1">12V</text>
<text x="170.1" y="88.8">+12V PISO</text>
<text x="189.8" y="88.8">PISO COM</text>
<text x="195.5" y="86.7">+12V</text>
<text x="212.3" y="88.8">BAT+ BAT-</text>
<text x="228.3" y="88.8">LANDING LOOR</text>
<text x="228.6" y="86.7">RELLANO PISO</text>
<text x="34.7" y="108.6">PE</text>
<text x="8.2" y="119.7" transform="rotate(-90 8.2 119.7)">ENCODER</text>
<text x="143.2" y="156.3" transform="rotate(-90 143.2 156.3)">TEMP. VANO E MOTORE PORTE</text>
<text x="186.4" y="156.3" transform="rotate(-90 186.4 156.3)">PORTA CABINA CHIUSA</text>
<text x="9.2" y="172.1">(07-1)</text>
<text x="110.4" y="173.6">RANGE +5 / +40 °C</text>
<text x="136.8" y="173.6">JP1</text>
<text x="118.8" y="177.2">TEMPERATURA VANO</text>
</g>
<g font-size="2.1">
<text x="9.3" y="192.6">1</text>
<text x="29" y="192.6">2</text>
<text x="41" y="195.5">DENOMINAZIONE :</text>
<text x="48.9" y="192.6">3</text>
<text x="68.6" y="192.6">4</text>
<text x="88.4" y="192.6">5</text>
<text x="108.2" y="192.6">6</text>
<text x="128" y="192.6">7</text>
<text x="147.8" y="192.6">8</text>
<text x="167.6" y="192.6">9</text>
<text x="186.7" y="192.6">10</text>
<text x="206.5" y="192.6">11</text>
<text x="218.9" y="195.5">DISEGNO :</text>
<text x="226.3" y="192.6">12</text>
<text x="246.1" y="192.6">13</text>
<text x="265.9" y="192.6">14</text>
<text x="278" y="195.5">DATA :</text>
<text x="285.7" y="192.6">15</text>
<text x="218.9" y="203.2">SERIE :</text>
<text x="242.7" y="203.1">CNT :</text>
<text x="278.8" y="203.2">FOGLIO :</text>
<text x="286.5" y="207">di</text>
</g>
<text font-size="2" x="130.1" y="173.5">1</text>
</svg>
